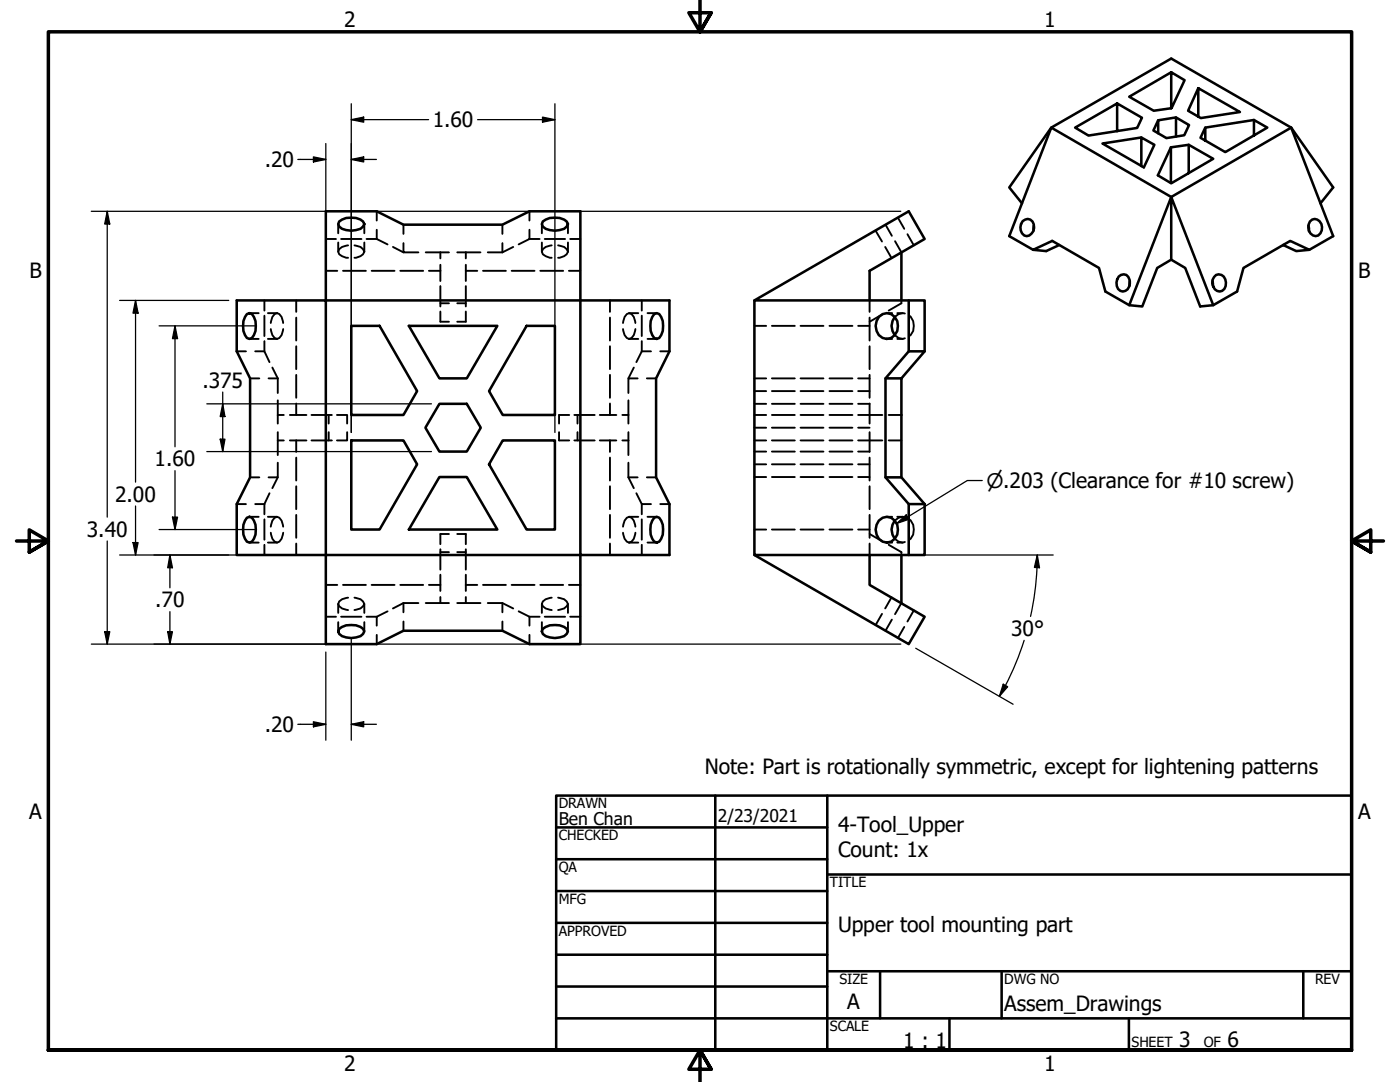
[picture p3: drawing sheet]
<svg xmlns="http://www.w3.org/2000/svg" width="279mm" height="216mm" viewBox="0 0 279 216" stroke-linecap="round" stroke-linejoin="round" font-family="sans-serif">
<!-- layer: Hidden (ANSI) -->
<g fill="none" stroke="#000" stroke-width=".38">
<path d="M52.8 59.9v2.1M59.1 59.9v2.3M65 47.7h2.1M65 54h2.3M67.5 44.7v1.8M67.5 48.4v1.8M68.1 47.7h4M68.5 54h4.5M69.5 49a1.96 1.96 0 0 0-2 1.2l.2 .5 .6 .4 1.2 .3M70.7 49a1.96 1.96 0 0 1 2 1.2M72.7 50.2a2.03 2.03 0 0 1-2 1.2M72.7 44.7v1.8"/>
<path d="M72.7 48.4v1.8M73.2 47.7h2M74.2 54h4.5M75.2 47.7l2.1 1.1M75.2 42.2v1.8M75.2 45.8v1.9M78.4 49.3l2.1 1.1M79.9 54h4.6M80.5 48.5v1.9h3M80.5 44.8v1.9M85 50.4h4.6M85.6 54h2.3"/>
<path d="M87.9 50.4v1.2M87.9 52.8v3.3M87.9 57.1v4.1M91.2 50.4h4.7M93 54h2.2M93 50.4v1.2M93 52.8v3.3M93 57.1v4.1M96.4 54h4.6M97.3 50.4h3M100.3 44.8v1.9M100.3 48.5v1.9"/>
<path d="M102.1 54h4.6M102.4 49.3l-2.1 1.1M105.7 45.8v1.9l-2.2 1.1M105.7 42.2v1.8M105.7 47.7h2M107.8 54h4.6M108.1 44.7v1.8M108.1 48.4v1.8M108.7 47.7h4.1M110.1 49a1.96 1.96 0 0 0-2 1.2l.2 .5 .6 .4 1.2 .3M111.4 49a1.96 1.96 0 0 1 1.9 1.2M113.3 50.2a2.03 2.03 0 0 1-1.9 1.2"/>
<path d="M113.3 44.7v1.8M113.3 48.4v1.8M113.5 54h2.3M113.8 47.7h2M121.7 59.9v2.3M128.1 59.9v2.1M173.5 59.9v2.3M174.8 46l1.2 2.2M176.7 49.3l1.2 2.2M176.7 44.8l1.3 2.3M178.6 48.1l1.3 2.3M179.2 43.4l1.3 2.3"/>
<path d="M179.9 59.9v.2M181.1 46.7l1.3 2.3M47.2 70.1h1.9M49.8 62.5h1.8M49.8 67.6h1.8M49.9 75.5h1.9M50.9 70.1h1.9l1 2.2M52.8 63v4.1M52.8 68.1v2M53.5 62.5h1.8M53.5 67.6h1.8M53.6 75.5h1.8"/>
<path d="M54 65.7a1.96 1.96 0 0 0 1.3 1.9 2.03 2.03 0 0 0 1.2-1.9M54.4 73.3l1 2.2M55.3 62.5a1.96 1.96 0 0 0-1.3 2M55.3 62.5a2.03 2.03 0 0 1 1.2 2M55.4 75.5v2.9M55.4 79.9v4.6M59.1 63.4v4.5M59.1 69.1v4.6M59.1 74.8v4.6M87.9 62.2v2h1.7M87.9 60.5h1.7M91.2 60.5h1.8"/>
<path d="M93 62.2v2h-1.8M121.7 63.4v4.5M121.7 69.1v4.6M121.7 74.8v4.6M124.3 64.5a2.03 2.03 0 0 1 1.2-2 1.96 1.96 0 0 1 1.3 2M124.3 65.7a2.03 2.03 0 0 0 1.2 1.9M125.4 79.9v4.6M125.5 62.5h1.9M125.5 67.6h1.9M126.5 73.3l-1.1 2.2M126.8 65.7a1.96 1.96 0 0 1-1.3 1.9M127.3 75.5h-1.9v2.9"/>
<path d="M128.1 70.1l-1.1 2.2M128.1 70.1h1.8M128.1 63v4.1M128.1 68.1v2M129.1 75.5h1.8M129.2 62.5h1.9M129.2 67.6h1.9M131.8 70.1h1.8M150.6 75.5h2.3M150.6 78h2.3M150.6 65h2.3M154.1 75.5h4.5"/>
<path d="M154.1 78h4.5M154.1 65h4.5M159.8 75.5h4.5M159.8 78h4.5M159.8 65h4.5M165.5 75.5h4.6M165.5 78h4.6M165.5 65h4.6M171.3 75.5h2.2M171.3 78h2.2M171.3 65h2.2M173.5 63.4v4.5"/>
<path d="M173.5 69.1v4.6M173.5 74.8v4.6M176.1 62.7l-2.6 1.5M177 62.5h1.1M177 67.6h1.1M178.6 66.9l.7 .5 .8 .2 .5-.1M179.1 62.5h1M179.1 67.6h1M179.9 60.3v.2l-2.5 1.5M180.6 62.5h-.5l-.8 .2-.7 .5M181.5 63.1a2.76 2.76 0 0 1 0 3.9M49.9 95.2h1.9"/>
<path d="M53.8 98.4l-1 2.2M55.4 92.3v2.9h-1.8M55.4 95.2l-1 2.2M55.4 86.2v4.6M55.4 87.9h1.2M55.4 82.8h1.2M57.8 82.8h3.4M57.8 87.9h3.4M59.1 80.5v2.3M59.1 87.9v2.3M59.1 91.3v4.6M59.1 97v4.6"/>
<path d="M62.2 87.9h4M62.2 82.8h4M65.6 82.8v1.7M65.6 86.2v1.7M67.2 82.8h2.1v1.7M69.3 86.2v1.7h-2.1M111.6 86.2v1.7h2M113.6 82.8h-2v1.7M114.6 87.9h4.1M114.6 82.8h4.1M115.3 82.8v1.7M115.3 86.2v1.7"/>
<path d="M119.7 87.9h3.3M119.7 82.8h3.3M121.7 80.5v2.3M121.7 87.9v2.3M121.7 91.3v4.6M121.7 97v4.6M124.2 87.9h1.2M124.2 82.8h1.2M125.4 86.2v4.6M125.4 92.3v2.9M125.4 95.2h1.9M125.4 95.2l1.1 2.2"/>
<path d="M127 98.4l1.1 2.2h1.8M129.1 95.2h1.8M150.6 87.9h2.3M150.6 82.8h2.3M150.6 92.6h2.3M150.6 95.2h2.3M150.6 90.1h2.3M150.6 85.3h2.3M150.6 80.6h2.3M154.1 87.9h4.5M154.1 82.8h4.5M154.1 92.6h4.5"/>
<path d="M154.1 95.2h4.5M154.1 90.1h4.5M154.1 85.3h4.5M154.1 80.6h4.5M159.8 87.9h4.5M159.8 82.8h4.5M159.8 92.6h4.5M159.8 95.2h4.5M159.8 90.1h4.5M159.8 85.3h4.5M159.8 80.6h4.5M165.5 87.9h4.6"/>
<path d="M165.5 82.8h4.6M165.5 92.6h4.6M165.5 95.2h4.6M165.5 90.1h4.6M165.5 85.3h4.6M165.5 80.6h4.6M171.3 87.9h4.8M171.3 82.8h4.8M171.3 92.6h2.2M171.3 95.2h2.2M171.3 90.1h2.2M171.3 85.3h2.2"/>
<path d="M171.3 80.6h2.2M173.5 80.5v4M173.5 86.2v4M173.5 91.3v4.6M173.5 97v4.6M177.4 87.9h2.5M177.4 82.8h2.5M47.2 100.6h1.9M49.8 103.1h1.8M49.8 108.3h1.8M50.9 100.6h1.9M52.8 100.6v2"/>
<path d="M52.8 103.6v4.1M52.8 108.7v2M53.5 103.1h1.8M53.5 108.3h1.8M54 106.3a1.96 1.96 0 0 0 1.3 2 2.03 2.03 0 0 0 1.2-2M55.3 103.1a1.96 1.96 0 0 0-1.3 2M55.3 103.1a2.03 2.03 0 0 1 1.2 2M59.1 102.7v4.6M59.1 108.5v2.2M65 116.7h2.3M68.5 116.7h4.5M69.5 119.3a1.96 1.96 0 0 0-2 1.2"/>
<path d="M70.7 119.3a1.96 1.96 0 0 1 2 1.2 2.03 2.03 0 0 1-2 1.2M74.2 116.7h4.5M79.9 116.7h4.6M85.6 116.7h2.3M87.9 109.6v4.1M87.9 114.7v3.2M87.9 119.1v1.2M87.9 110.2h1.7M89.6 106.6h-1.7v2M91.2 106.6h1.8v2M91.2 110.2h1.8M93 109.6v4.1"/>
<path d="M93 114.7v3.2M93 119.1v1.2M93 116.7h2.2M96.4 116.7h4.6M102.1 116.7h4.6M107.8 116.7h4.6M110.1 119.3a1.96 1.96 0 0 0-2 1.2M111.4 119.3a1.96 1.96 0 0 1 1.9 1.2 2.03 2.03 0 0 1-1.9 1.2M113.5 116.7h2.3M121.7 102.7v4.6M121.7 108.5v2.2M124.3 105.1a2.03 2.03 0 0 1 1.2-2 1.96 1.96 0 0 1 1.3 2"/>
<path d="M124.3 106.3a2.03 2.03 0 0 0 1.2 2M125.5 103.1h1.9M125.5 108.3h1.9M126.8 106.3a1.96 1.96 0 0 1-1.3 2M128.1 100.6v2M128.1 103.6v4.1M128.1 108.7v2M129.2 103.1h1.9M129.2 108.3h1.9M131.8 100.6h1.8M150.6 105.7h2.3M154.1 105.7h4.5"/>
<path d="M159.8 105.7h4.5M165.5 105.7h4.6M171.3 105.7h2.2M173.5 102.7v4.6M173.5 108.5v2.2M173.5 106.6l2.6 1.4M177 103.1h1.1M177 108.3h1.1M177.4 108.7l2.5 1.5v.2M177.9 119.2l-1.2 2.2M178.6 107.5l.7 .6 .8 .2 .5-.2M179.1 103.1h1"/>
<path d="M179.1 108.3h1M179.9 110.6v.1M180.6 103.2l-.5-.1-.8 .2-.7 .6M181.5 103.7a2.76 2.76 0 0 1 0 3.9M65 123.1h2.1M67.5 120.5a2.03 2.03 0 0 0 2 1.2M67.5 120.5v1.8M67.5 124.1v1.9M68.1 123.1h4M72.7 120.5v1.8M72.7 124.1v1.9M73.2 123.1h2"/>
<path d="M75.2 126.7v1.8M77.3 122l-2.1 1.1v1.7M80.5 120.3v1.9M80.5 124v1.9M80.5 120.3h3M80.5 120.3l-2.1 1.1M85 120.3h4.6M91.2 120.3h4.7M97.3 120.3h3v1.9M100.3 124v1.9M100.3 120.3l2.1 1.1M103.5 122l2.2 1.1"/>
<path d="M105.7 123.1v1.7M105.7 126.7v1.8M105.7 123.1h2M108.1 120.5a2.03 2.03 0 0 0 2 1.2M108.1 120.5v1.8M108.1 124.1v1.9M108.7 123.1h4.1M113.3 120.5v1.8M113.3 124.1v1.9M113.8 123.1h2M176 122.5l-1.2 2.2M178 123.6l-1.3 2.3"/>
<path d="M179.9 120.3l-1.3 2.3M180.5 125.1l-1.3 2.2M182.4 121.8l-1.3 2.2"/>
</g>
<!-- layer: Visible (ANSI) -->
<g fill="none" stroke="#000" stroke-width=".51">
<path d="M233.7 14.4l2.7 1.6-2.6 5.6-3.5 .5-4.9-2.8 8.3-4.9v7.2M239.1 17.6l-2 4.5 2.5 1.5 7.9-1.2-8.4-4.8v5.6M222.9 20.6l-8.3 4.9 2.6 1.6 9.7-1.6 1-2-5-2.9v5.6M227.8 27.4l-7.8 1.2 8.3 4.8 2.1-4.5-2.6-1.5v5.7M231.1 26.6v-2.6l3.6-.6v3.8M233.7 29.4l-2.6 5.6 2.6 1.6 8.4-4.9-4.9-2.8v5.6M233.7 39.3l-23.9-13.8-8.4 21.6 4.8 2.7M233.7 39.3l24-13.8 8.4 21.6-4.8 2.7M233.7 39.3l-8.3 21.6M234.7 23.4l2.6 1.6-1 2-3.5 .6-2.6-1.6 .9-2M237.2 28.9l-3.5 .5v7.1M250.3 27.1v-3.2l2.6 1.6-8.4 4.9-4.9-2.9 .9-2v2.6"/>
<path d="M250.3 23.9l-9.8 1.6M47.2 59.9h17.8v50.8h-17.8v-10.1l2.7-5.4v-19.7l-2.7-5.4zM65 42.2h10.2l5.3 2.6h19.8l5.4-2.6h10.1v17.7h-50.8zM67.7 44.2a4.1 4.1 0 0 1 4.8 0l.2 .5-.2 .5a3.8 3.8 0 0 1-4.8 0l-.2-.5zM108.3 44.2a4.1 4.1 0 0 1 4.8 0l.2 .5-.2 .5a3.8 3.8 0 0 1-4.8 0l-.2-.5zM115.8 59.9h17.8v10.2l-2.7 5.4v19.7l2.7 5.4v10.1h-17.8zM150.6 59.9v50.8h30.8M173.5 59.9v-5.9l11-6.3-3.1-5.5-30.8 17.7h30.8M179.9 50.4v9.5M204 40.6l-2.6-3.2 8.4-11.9 23.9-13.8 24 13.8 8.4 11.9-2.6 3.2M204.1 44.1a1.36 1.36 0 0 1 1.7-.2 1.36 1.36 0 0 1 .6 1.6 1.59 1.59 0 0 1-2 1.5 1.99 1.99 0 0 1-.3-2.9zM206.3 45l-.1 1"/>
<path d="M211.4 48.9l-2.6 1.2-2.6-.3 3.8-1.7 9.3 5.4 1.3 4.7 4.8 2.7 2.6 .3 2.9-7.7 2.8-1.7M223.3 55.2a1.22 1.22 0 0 1 1.3-.4 1.22 1.22 0 0 1 .8 1 1.8 1.8 0 0 1-1.3 2.4 1.8 1.8 0 0 1-.8-3zM225.5 56.1l-.1 .9M233.7 51.8v-12.5l8.4 21.6M242 56.1l.1 .9M242.3 55.2a1.36 1.36 0 0 1 1.6-.3 1.36 1.36 0 0 1 .8 1.5 1.38 1.38 0 0 1-1.8 1.6 1.97 1.97 0 0 1-.6-2.8zM256.1 48.9l2.6 1.2 2.6-.3-3.8-1.7-9.3 5.4-1.3 4.7-4.8 2.7-2.6 .3-3-7.7-2.8-1.7M261.1 45l.1 1M261.4 44.2a1.4 1.4 0 0 1 1.7-.3 1.4 1.4 0 0 1 .7 1.4 1.43 1.43 0 0 1-1.7 1.7 1.91 1.91 0 0 1-.7-2.8zM49.3 62.7l.5-.2 .5 .2a4.1 4.1 0 0 1 0 4.7l-.5 .2-.5-.2a4.1 4.1 0 0 1 0-4.7zM70.1 65h5.7l7.4 13-2.7 4.8h-10.4zM81.6 65h17.7l-6.1 10.5h-5.5z"/>
<path d="M105.1 65h5.6v17.8h-10.4l-2.7-4.8zM130.6 62.7l.5-.2 .5 .2a4.1 4.1 0 0 1 0 4.7l-.5 .2-.5-.2a4.1 4.1 0 0 1 0-4.7zM175.4 63.2a2.19 2.19 0 0 1 2.6-.5 2.19 2.19 0 0 1 1.2 2.3 2.19 2.19 0 0 1-1.7 2.5 2.19 2.19 0 0 1-2.6-1.5l-.1-1 .1-.9zM176.7 75.5v19.7h3.2v-19.7h-3.2l4.7-5.4h3.1l-4.6 5.4M178.6 63.2a2.9 2.9 0 0 0 0 3.7M181.4 70.1v-10.2h3.1v10.2M70.1 87.9h10.4l2.7 4.7-7.4 13.1h-5.7zM87.7 95.2h5.5l6.1 10.5h-17.7zM87.7 80.6h5.5l2.7 4.7-2.7 4.8h-5.5l-2.8-4.8zM100.3 87.9h10.4v17.8h-5.6l-7.5-13.1zM176.7 95.2l4.7 5.4h3.1M179.9 95.2l4.6 5.4"/>
<path d="M49.3 103.3l.5-.2 .5 .2a4.1 4.1 0 0 1 0 4.8l-.5 .2-.5-.2a4.1 4.1 0 0 1 0-4.8zM65 110.7h50.8v17.8h-10.1l-5.4-2.6h-19.8l-5.3 2.6h-10.2zM130.6 103.3l.5-.2 .5 .2a4.1 4.1 0 0 1 0 4.8l-.5 .2-.5-.2a4.1 4.1 0 0 1 0-4.8zM150.6 110.7l30.8 17.8 3.1-5.4-11-6.4v-6M175.4 103.9a2.19 2.19 0 0 1 2.6-.5 2.19 2.19 0 0 1 1.2 2.3 2.19 2.19 0 0 1-1.7 2.5 2.19 2.19 0 0 1-2.6-1.5l-.1-1 .1-1zM178.6 103.9a2.9 2.9 0 0 0 0 3.6M179.9 110.7v9.6M181.4 100.6v10.1h3.1v-10.1M67.7 125.5a4.1 4.1 0 0 1 4.8 0l.2 .5-.2 .5a3.8 3.8 0 0 1-4.8 0l-.2-.5zM108.3 125.5a4.1 4.1 0 0 1 4.8 0l.2 .5-.2 .5a3.8 3.8 0 0 1-4.8 0l-.2-.5z"/>
</g>
<!-- layer: Border (ANSI) -->
<path d="M139.7 0v6.3l-2.2-3.8h4.4l-2.2 3.8 2.2-3.8M3.3 107.9h6.4l-3.9-2.2v4.5l3.9-2.3-3.9 2.3M276.1 107.9h-6.4l3.9-2.2v4.5l-3.9-2.3 3.9 2.3M9.7 209.5v-203.2h260v203.2h-260h260M141.9 213.4l-2.2-3.9 2.2 3.9h-4.4l2.2-3.9v6.4" fill="none" stroke="#000" stroke-width=".7"/>
<!-- layer: Title (ANSI) -->
<g fill="none" stroke="#000" stroke-width=".51">
<path d="M111 158.8h158.7v50.7h-158.7zM142.7 158.8v50.7M165.1 158.8v50.7M111 165.1h54.1M111 171.4h54.1M111 177.8h54.1M165.1 174.5h104.6M111 184.1h54.1M111 190.5h54.1M111 196.8h54.1M165.1 193.8h104.6M175.6 193.8v9.4"/>
<path d="M199.9 193.8v9.4M260.1 193.8v9.4M111 203.2h158.7M189.5 203.2v6.3M225.3 203.2v6.3"/>
</g>
<!-- layer: Dimension (ANSI) -->
<g fill="none" stroke="#000" stroke-width=".25">
<path d="M59.4 31.8h5.6M62.5 31.3l2.5 .5-2.5 .5zM65 28.6v29.8M70.1 23.9l2.5-.5v1zM70.1 31.8l2.5-.5v1zM70.1 23.9h15.4M70.1 20.7v65.6M70.1 31.8h5M95.3 23.9h15.4M108.3 23.4l2.4 .5-2.4 .5zM110.7 20.7v65.6M18.2 42.2h161.6"/>
<path d="M21.4 42.2l.5 2.5h-1zM21.4 42.2v61M23.9 59.9h21.8M27.1 59.9l.5 2.6h-1.1zM27.1 59.9v36.3M31.7 65h19.5M34.9 65l.5 2.6h-1zM34.9 65v24.2M44.4 78.2v11.9M34.9 93.9v11.8M41.3 90.1h44.8M41.3 80.6h44.8"/>
<path d="M43.9 87.6h1l-.5 2.5zM44.4 80.6l.5 2.5h-1zM196 95.9h-3l-14.1 8.6M21.4 107.9v20.6M23.9 110.7h39.5M26.5 108.3h1.1l-.5 2.4zM27.1 101v9.7M31.7 105.7h19.5M33.9 110.7l.5 2.6h-.9zM33.9 110.7v6.6M34.4 103.2h1l-.5 2.5zM178.9 104.5l1.9-1.8 .6 .9z"/>
<path d="M182.9 110.7h27.3M207 110.7l.5 2.6-1.1-.1zM207 110.7a56.4 56.4 0 0 1-1.3 12.3M18.2 128.5h161.6M20.9 126h1l-.5 2.5zM33.5 126h.9l-.5 2.5zM33.9 122v6.5M65 130.1v17.6M70.1 127.6v20.1M182.8 129.3l19.4 11.2M200.2 136.5l.9 .5-1.6 1.9zM200.7 136.8l-1.2 2.1"/>
<path d="M204.4 127.8l-1.7 4.6-2 4.4M59.4 144.5h5.6M62.5 144l2.5 .5-2.5 .5zM70.1 144.5l2.5-.5v1zM70.1 144.5h5"/>
</g>
<g fill="#000">
<path d="M62.5 31.3l2.5 .5-2.5 .5z" fill-rule="evenodd"/>
<path d="M70.1 23.9l2.5-.5v1z" fill-rule="evenodd"/>
<path d="M70.1 31.8l2.5-.5v1z" fill-rule="evenodd"/>
<path d="M108.3 23.4l2.4 .5-2.4 .5z" fill-rule="evenodd"/>
<path d="M21.4 42.2l.5 2.5h-1z" fill-rule="evenodd"/>
<path d="M27.1 59.9l.5 2.6h-1.1z" fill-rule="evenodd"/>
<path d="M34.9 65l.5 2.6h-1z" fill-rule="evenodd"/>
<path d="M43.9 87.6h1l-.5 2.5z" fill-rule="evenodd"/>
<path d="M44.4 80.6l.5 2.5h-1z" fill-rule="evenodd"/>
<path d="M26.5 108.3h1.1l-.5 2.4z" fill-rule="evenodd"/>
<path d="M33.9 110.7l.5 2.6h-.9z" fill-rule="evenodd"/>
<path d="M34.4 103.2h1l-.5 2.5z" fill-rule="evenodd"/>
<path d="M178.9 104.5l1.9-1.8 .6 .9z" fill-rule="evenodd"/>
<path d="M207 110.7l.5 2.6-1.1-.1z" fill-rule="evenodd"/>
<path d="M20.9 126h1l-.5 2.5z" fill-rule="evenodd"/>
<path d="M33.5 126h.9l-.5 2.5z" fill-rule="evenodd"/>
<path d="M200.2 136.5l.9 .5-1.6 1.9z" fill-rule="evenodd"/>
<path d="M62.5 144l2.5 .5-2.5 .5z" fill-rule="evenodd"/>
<path d="M70.1 144.5l2.5-.5v1z" fill-rule="evenodd"/>
</g>
<g font-size="4.2">
<text x="68.7" y="5.3">2</text>
<text x="208.4" y="5.3">1</text>
<text x="86.4" y="25.4">1.60</text>
<text x="52.8" y="33.3">.20</text>
<text x="5.9" y="55.5">B</text>
<text x="271.1" y="55.5">B</text>
<text x="40.4" y="77.3">.375</text>
<text x="30.9" y="93">1.60</text>
<text x="23" y="100.1">2.00</text>
<text x="17.3" y="107.1">3.40</text>
<text x="31" y="121.2">.70</text>
<text x="201.8" y="126.9">30°</text>
<text x="52.8" y="146">.20</text>
<text x="140.7" y="154.4">Note: Part is rotationally symmetric, except for lightening patterns</text>
<text x="5.8" y="163.4">A</text>
<text x="167.3" y="165.9">4-Tool_Upper</text>
<text x="271" y="163.4">A</text>
<text x="167.3" y="170.9">Count: 1x</text>
<text x="167.3" y="186">Upper tool mounting part</text>
<text x="169.1" y="201.3">A</text>
<text x="200.4" y="201.8">Assem_Drawings</text>
<text x="180.3" y="209">1 : 1</text>
<text x="235.3" y="209">3</text>
<text x="245" y="209">6</text>
<text x="68.7" y="213.6">2</text>
<text x="208.4" y="213.6">1</text>
</g>
<text font-size="4" x="196.8" y="97.4">⌀.203 (Clearance for #10 screw)</text>
<g font-size="3.5">
<text x="111.5" y="164.5">Ben Chan</text>
<text x="143.3" y="164">2/23/2021</text>
</g>
<g font-size="2.8">
<text x="111.5" y="161.3">DRAWN</text>
<text x="111.5" y="167.7">CHECKED</text>
<text x="111.5" y="174.1">QA</text>
<text x="165.6" y="177">TITLE</text>
<text x="111.5" y="180.4">MFG</text>
<text x="111.5" y="186.8">APPROVED</text>
<text x="167.5" y="196.4">SIZE</text>
<text x="200.4" y="196.4">DWG NO</text>
<text x="262.4" y="196.3">REV</text>
<text x="165.6" y="205.8">SCALE</text>
<text x="225.8" y="209">SHEET</text>
<text x="240.2" y="209">OF</text>
</g>
</svg>
